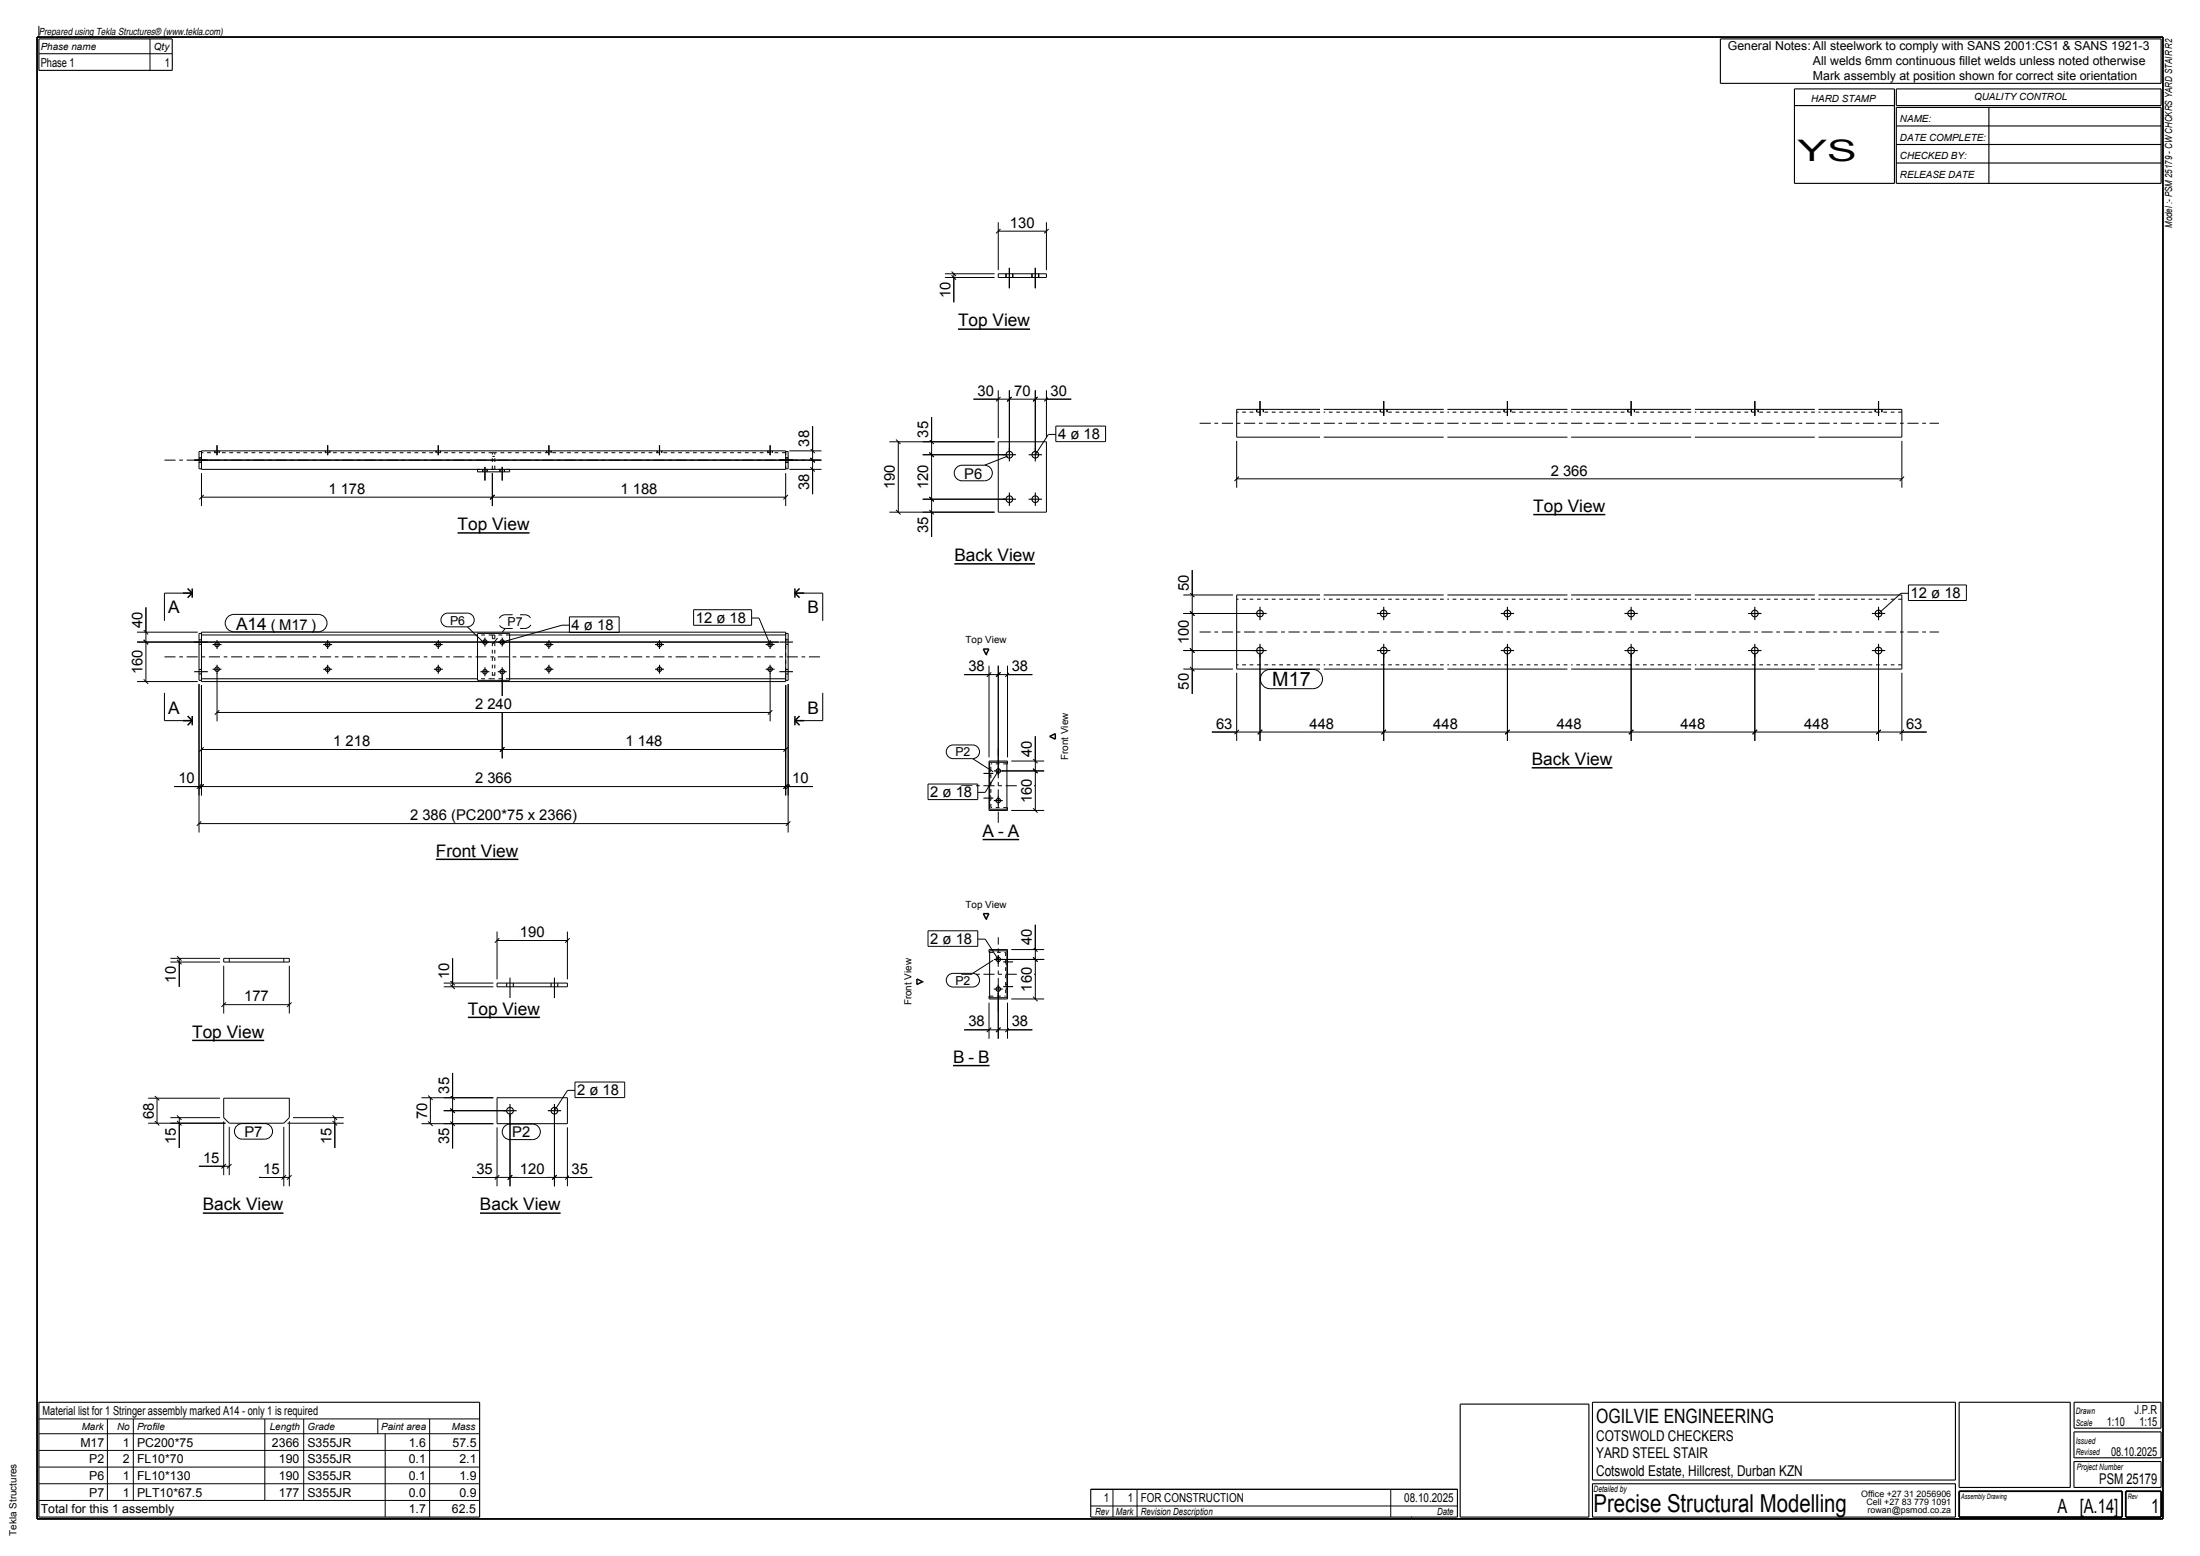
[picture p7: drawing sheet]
<svg xmlns="http://www.w3.org/2000/svg" width="594mm" height="420mm" viewBox="0 0 594 420" stroke-linecap="round" stroke-linejoin="round" font-family="sans-serif">
<path d="M10 10h574v400h-574z" fill="none" stroke="#000" stroke-width=".5"/>
<path d="M117.7 232h22.3" fill="none" stroke="#000" stroke-width=".4"/>
<path d="M117.7 227.7h22.3v3.5h-22.3z" fill-rule="evenodd" fill="#fefefb"/>
<path d="M123.5 143.8h19.5" fill="none" stroke="#000" stroke-width=".4"/>
<path d="M123.5 139.6h19.5v3.5h-19.5z" fill-rule="evenodd" fill="#fefefb"/>
<path d="M265.3 226.6h9.9" fill="none" stroke="#000" stroke-width=".4"/>
<g fill="#fefefb">
<path d="M265.3 222.4h3.1v3.5h-3.1z" fill-rule="evenodd"/>
<path d="M269.5 222.4h1.5v3.5h-1.5z" fill-rule="evenodd"/>
<path d="M272.1 222.4h3.1v3.5h-3.1z" fill-rule="evenodd"/>
</g>
<path d="M265.5 175.2h1.5l-.8 1.5zM283.4 198.8l1.5-.8v1.5zM257.3 287.6h9.9" fill="none" stroke="#000" stroke-width=".4"/>
<g fill="#fefefb">
<path d="M257.3 283.4h3.1v3.5h-3.1z" fill-rule="evenodd"/>
<path d="M261.5 283.4h1.5v3.5h-1.5z" fill-rule="evenodd"/>
<path d="M264.1 283.4h3.1v3.5h-3.1z" fill-rule="evenodd"/>
</g>
<path d="M258.7 88.8h19.4M265.5 246.6h1.5l-.8 1.5zM247.6 264.2l1.5 .8-1.5 .7z" fill="none" stroke="#000" stroke-width=".4"/>
<path d="M258.7 84.6h19.4v3.5h-19.4z" fill-rule="evenodd" fill="#fefefb"/>
<path d="M257.7 152.2h21.8" fill="none" stroke="#000" stroke-width=".4"/>
<path d="M257.7 147.9h21.8v3.5h-21.8z" fill-rule="evenodd" fill="#fefefb"/>
<path d="M51.9 280.8h19.4" fill="none" stroke="#000" stroke-width=".4"/>
<path d="M51.9 276.6h19.4v3.5h-19.4z" fill-rule="evenodd" fill="#fefefb"/>
<path d="M54.8 327.5h21.7" fill="none" stroke="#000" stroke-width=".4"/>
<path d="M54.8 323.2h21.7v3.5h-21.7z" fill-rule="evenodd" fill="#fefefb"/>
<path d="M126.3 274.6h19.5" fill="none" stroke="#000" stroke-width=".4"/>
<path d="M126.3 270.4h19.5v3.5h-19.5z" fill-rule="evenodd" fill="#fefefb"/>
<path d="M129.6 327.5h21.8" fill="none" stroke="#000" stroke-width=".4"/>
<path d="M129.6 323.2h21.8v3.5h-21.8z" fill-rule="evenodd" fill="#fefefb"/>
<path d="M414 138.9h19.4" fill="none" stroke="#000" stroke-width=".4"/>
<path d="M414 134.7h19.4v3.4h-19.4z" fill-rule="evenodd" fill="#fefefb"/>
<path d="M413.6 207.2h21.8" fill="none" stroke="#000" stroke-width=".4"/>
<path d="M413.6 203h21.8v3.5h-21.8z" fill-rule="evenodd" fill="#fefefb"/>
<g fill="none" stroke="#000" stroke-width=".27" stroke-dasharray="1 1 1 1" stroke-linecap="butt">
<path d="M356.4 111.3h-22.5M389.8 111.3h-32.4M423.2 111.3h-32.4M456.6 111.3h-32.4M490 111.3h-32.4M513.5 111.3h-22.5M54.4 121.9v4.6M132.9 126.7v-4.5M132.9 122.2h-78.5M133.6 123.2h-.7M133.6 126.7v-4.5M133.6 122.2h-.7"/>
<path d="M137.6 126.7h-8.7M212.1 121.9v4.6M212.1 122.2h-78.5M54.4 171v.4M132.9 171.4v11.8M132.9 171.4h.7M132.9 172.4h.7M132.9 171.4h-4M133.6 171.4v11.8M137.6 171.4h-4M212.1 171.4v-.4M356.4 161.7h-22.5"/>
<path d="M356.4 179.5h-22.5M389.8 161.7h-32.4M389.8 179.5h-32.4M423.2 161.7h-32.4M423.2 179.5h-32.4M456.6 161.7h-32.4M456.6 179.5h-32.4M490 161.7h-32.4M490 179.5h-32.4M513.5 161.7h-22.5M513.5 179.5h-22.5M54.4 183.6v-.4"/>
<path d="M54.4 183.2v-11.8M132.9 183.2h.7M132.9 183.2h-4M133.6 182.2h-.7M137.6 183.2h-4M212.1 183.6v-.4M212.1 183.2v-11.8M267.5 218v-11.8M271.9 218h-4.4M271.9 206.2h-4.4M267.2 257.1h4.3M271.5 257.1v11.8"/>
<path d="M267.2 268.9h4.3"/>
</g>
<g fill="none" stroke="#000" stroke-width=".3">
<path d="M10.5 10.5h36v8.5h-36zM464.5 10.5h119v12h-119zM484.5 24h27v25.5h-27zM484.5 28.5h27M512 24h71.5v4.5h-71.5zM512 29h71.5v20.5h-71.5zM512 34h71.5M512 39h71.5M537 29v20.5M512 44h71.5M271.6 73.9v1M272.5 72.3v5.5"/>
<path d="M273.4 73.9v1M278.6 73.9v1M279.5 72.3v5.5M280.4 73.9v1M339.3 110.5v.8M340.2 108.2v4.1M341.1 110.5v.8M372.7 110.5v.8M373.6 108.2v4.1M374.5 110.5v.8M406.1 110.5v.8M407 108.2v4.1"/>
<path d="M407.9 110.5v.8M439.5 110.5v.8M440.4 108.2v4.1M441.3 110.5v.8M472.9 110.5v.8M473.8 108.2v4.1M474.7 110.5v.8M506.3 110.5v.8M507.2 108.2v4.1M508.1 110.5v.8M52.4 124.2h3.7M53.7 124.8h.7"/>
<path d="M53.7 123.6h.7M58 121.7v.5M58.6 120.2v2.7M59.2 121.7v.5M87.9 121.7v.5M88.5 120.2v2.7M89.1 121.7v.5M117.7 121.7v.5M118.3 120.2v2.7M118.9 121.7v.5M130.3 126.7v.7M130.9 126v3.7"/>
<path d="M131.5 126.7v.7M135 126.7v.7M135.6 126v3.7M136.2 126.7v.7M147.6 121.7v.5M148.2 120.2v2.7M148.8 121.7v.5M177.5 121.7v.5M178.1 120.2v2.7M178.7 121.7v.5M207.3 121.7v.5M207.9 120.2v2.7"/>
<path d="M208.5 121.7v.5M210.4 124.2h3.7M212.1 124.8h.7M212.1 123.6h.7M270.7 134.7h3.6M270.7 122.7h3.6M272.5 120.9v3.6M272.5 132.9v3.6M277.7 134.7h3.6M277.7 122.7h3.6M279.5 120.9v3.6M279.5 132.9v3.6"/>
<path d="M52.4 173.3h3.7M53.7 172.7h.7M53.7 173.9h.7M57.4 174h2.4M58.6 172.8v2.4M58.6 179.4v2.4M87.3 174h2.4M88.5 172.8v2.4M88.5 179.4v2.4M117.1 174h2.4M118.3 172.8v2.4M118.3 179.4v2.4"/>
<path d="M129.7 173.3h2.4M130.9 172.1v2.4M134.4 173.3h2.4M135.6 172.1v2.4M147 174h2.4M148.2 172.8v2.4M148.2 179.4v2.4M176.9 174h2.4M178.1 172.8v2.4M178.1 179.4v2.4M206.7 174h2.4M207.9 172.8v2.4"/>
<path d="M207.9 179.4v2.4M210.4 173.3h3.7M212.1 172.7h.7M212.1 173.9h.7M338.4 175.6h3.6M338.4 165.6h3.6M340.2 163.8v3.6M340.2 173.8v3.6M371.8 175.6h3.6M371.8 165.6h3.6M373.6 163.8v3.6M373.6 173.8v3.6"/>
<path d="M405.2 175.6h3.6M405.2 165.6h3.6M407 163.8v3.6M407 173.8v3.6M438.6 175.6h3.6M438.6 165.6h3.6M440.4 163.8v3.6M440.4 173.8v3.6M472 175.6h3.6M472 165.6h3.6M473.8 163.8v3.6M473.8 173.8v3.6"/>
<path d="M505.4 175.6h3.6M505.4 165.6h3.6M507.2 163.8v3.6M507.2 173.8v3.6M52.4 181.3h3.7M53.7 180.7h.7M53.7 181.9h.7M57.4 180.6h2.4M87.3 180.6h2.4M117.1 180.6h2.4M129.7 181.3h2.4M130.9 180.1v2.4"/>
<path d="M134.4 181.3h2.4M135.6 180.1v2.4M147 180.6h2.4M176.9 180.6h2.4M206.7 180.6h2.4M210.4 181.3h3.7M212.1 180.7h.7M212.1 181.9h.7M265.5 208.8h2.7M265.5 215.4h2.7M267 208.2h.5M267 209.4h.5"/>
<path d="M267 214.8h.5M267 216h.5M268.3 216.1h2.4M268.3 208.1h2.4M269.5 206.9v2.4M269.5 214.9v2.4M268.3 259h2.4M269.5 257.8v2.4M270.9 259.6h2.6M271.5 259h.5M136.8 265.4v1M137.7 263.9v5.5"/>
<path d="M138.6 265.4v1M148.8 265.4v1M149.7 263.9v5.5M150.6 265.4v1M268.3 267h2.4M269.5 265.8v2.4M270.9 266.3h2.6M271.5 260.2h.5M271.5 265.7h.5M271.5 266.9h.5M135.9 299.8h3.6M137.7 298v3.6"/>
<path d="M147.9 299.8h3.6M149.7 298v3.6M10.5 378.5h119v31h-119zM394.3 379h34.7v30.5h-34.7zM430 378.5h98v21h-98zM529 378.5h30v23h-30zM560 378.5h23.5v7h-23.5zM560 394.5h23.5v7h-23.5zM560 386.5h23.5v7h-23.5zM294.5 402h99v7.5h-99zM430 400.5h98v9h-98z"/>
<circle cx="272.5" cy="122.7" r=".9"/>
<circle cx="272.5" cy="134.7" r=".9"/>
<circle cx="279.5" cy="122.7" r=".9"/>
<circle cx="279.5" cy="134.7" r=".9"/>
<circle cx="58.6" cy="174" r=".6"/>
<circle cx="88.5" cy="174" r=".6"/>
<circle cx="118.3" cy="174" r=".6"/>
<circle cx="130.9" cy="173.3" r=".6"/>
<circle cx="135.6" cy="173.3" r=".6"/>
<circle cx="148.2" cy="174" r=".6"/>
<circle cx="178.1" cy="174" r=".6"/>
<circle cx="207.9" cy="174" r=".6"/>
<circle cx="340.2" cy="165.6" r=".9"/>
<circle cx="340.2" cy="175.6" r=".9"/>
<circle cx="373.6" cy="165.6" r=".9"/>
<circle cx="373.6" cy="175.6" r=".9"/>
<circle cx="407" cy="165.6" r=".9"/>
<circle cx="407" cy="175.6" r=".9"/>
<circle cx="440.4" cy="165.6" r=".9"/>
<circle cx="440.4" cy="175.6" r=".9"/>
<circle cx="473.8" cy="165.6" r=".9"/>
<circle cx="473.8" cy="175.6" r=".9"/>
<circle cx="507.2" cy="165.6" r=".9"/>
<circle cx="507.2" cy="175.6" r=".9"/>
<circle cx="58.6" cy="180.6" r=".6"/>
<circle cx="88.5" cy="180.6" r=".6"/>
<circle cx="118.3" cy="180.6" r=".6"/>
<circle cx="130.9" cy="181.3" r=".6"/>
<circle cx="135.6" cy="181.3" r=".6"/>
<circle cx="148.2" cy="180.6" r=".6"/>
<circle cx="178.1" cy="180.6" r=".6"/>
<circle cx="207.9" cy="180.6" r=".6"/>
<circle cx="269.5" cy="216.1" r=".6"/>
<circle cx="269.5" cy="208.1" r=".6"/>
<circle cx="269.5" cy="259" r=".6"/>
<circle cx="269.5" cy="267" r=".6"/>
<circle cx="137.7" cy="299.8" r=".9"/>
<circle cx="149.7" cy="299.8" r=".9"/>
</g>
<g fill="none" stroke="#000" stroke-width=".27">
<path d="M10.5 7v3M10.5 14.5h36M40.5 10.5v8.5M269.5 60v12.9M282.5 60v12.9M255.1 73.9h13.4M255.1 74.9h13.4M256.9 74.3l1.2 1.2M256.9 73.3l1.2 1.2M257.5 73.9v7.7M269.5 73.9h13v1h-13zM269.5 62.4h13"/>
<path d="M270.1 61.8l-1.2 1.2M283.1 61.8l-1.2 1.2M219.4 115v18.4M240.1 119.2h28.4M241.9 118.6l1.2 1.2M242.5 119.2v19M250.9 118.6l1.2 1.2M251.5 112.6v32.3M262.8 107.7h26.4M269.5 105.3v12.9M269.5 119.2h13v19h-13zM270.1 107.1l-1.2 1.2"/>
<path d="M272.5 105.3v16.4M273.1 107.1l-1.2 1.2M279.5 105.3v16.4M280.1 107.1l-1.2 1.2M282.5 105.3v12.9M283.1 107.1l-1.2 1.2M285.1 117.3h-2l-3.6 5.4M333.9 119v12.6M356.4 110.5h-22.5v7.5h22.5M357.4 118h32.4M357.4 110.5h32.4M390.8 118h32.4"/>
<path d="M390.8 110.5h32.4M424.2 118h32.4M424.2 110.5h32.4M457.6 118h32.4M457.6 110.5h32.4M491 110.5h22.5v7.5h-22.5M513.5 119v12.6M53.3 124.2h168.5M54.4 121.9h-.7v4.6h.7M54.4 121.7h157.7v5h-157.7zM54.4 127.7v8.9M54.4 134.2h157.7"/>
<path d="M55 133.6l-1.2 1.2M128.9 126.7v.7h8.7v-.7M132.9 127.7v8.9M133.5 133.6l-1.2 1.2M212.1 121.9h.7v4.6h-.7M212.1 127.7v8.9M212.7 133.6l-1.2 1.2M213.1 126.7h8.7M213.1 121.7h8.7M218.8 123.6l1.2 1.2M218.8 121.1l1.2 1.2M218.8 126.1l1.2 1.2"/>
<path d="M240.1 138.2h28.4M241.9 137.6l1.2 1.2M249.1 122.7h22.4M249.1 134.7h22.4M250.9 122.1l1.2 1.2M250.9 134.1l1.2 1.2M250.9 137.6l1.2 1.2M272.2 123.1l-6.4 2.5M333.9 129.2h179.6M334.5 128.6l-1.2 1.2M514.1 128.6l-1.2 1.2M321.3 160l1.2 1.2"/>
<path d="M321.9 153.9v33.4M37 170.6h16.4M37 173.3h173.3M38.8 172.7l1.2 1.2M38.8 170l1.2 1.2M39.4 163.9v20.1M51.9 160.1h-7.5v7.5M54.4 171h-.7v12.6h.7M54.4 170.6h157.7v13.4h-157.7zM54.4 171.4h74.5M126.2 169.2l4.5 4.3M128.9 171h8.7v12.6h-8.7z"/>
<path d="M137.6 171.4h74.5M153.7 168.8h-2l-16.1 4.5M202.9 166.8h2l3 7.2M212.1 171h.7v12.6h-.7M214.6 160.1h7.5v7.5M267 179.7v24.7M269.5 179.7v27.4M272 179.7v24.7M319.5 160.6h13.4M319.5 165.6h19.7M319.5 175.6h19.7M321.3 165l1.2 1.2"/>
<path d="M321.3 175l1.2 1.2M321.3 180l1.2 1.2M340.2 176.6v23.4M356.4 160.6h-22.5v20h22.5M357.4 160.6h32.4M373.6 176.6v23.4M390.8 160.6h32.4M407 176.6v23.4M424.2 160.6h32.4M440.4 176.6v23.4M457.6 160.6h32.4M473.8 176.6v23.4"/>
<path d="M491 160.6h22.5v20h-22.5M507.2 176.6v23.4M515.3 160.1h-2l-6.1 5.5M37 184h16.4M38.8 183.4l1.2 1.2M44.4 187v7.5h7.5M53.7 184.6v40.1M54.4 185v29.7M54.4 183.2h74.5M58.6 192.3h149.3M58.6 181.6v13.1M59.2 191.7l-1.2 1.2"/>
<path d="M135.6 182.3v22.4M137.6 183.2h74.5M207.9 181.6v13.1M208.5 191.7l-1.2 1.2M212.1 185v29.7M212.8 184.6v40.1M222.1 187v7.5h-7.5M260.3 182.1h18.4M267.6 181.5l-1.2 1.2M270.1 181.5l-1.2 1.2M272.6 181.5l-1.2 1.2M279.5 198.7v20.1"/>
<path d="M319.5 180.6h13.4M327.2 197.6h193M333.9 181.6v18.4M334.5 197l-1.2 1.2M340.8 197l-1.2 1.2M357.4 180.6h32.4M374.2 197l-1.2 1.2M390.8 180.6h32.4M407.6 197l-1.2 1.2M424.2 180.6h32.4M441 197l-1.2 1.2M457.6 180.6h32.4"/>
<path d="M474.4 197l-1.2 1.2M507.8 197l-1.2 1.2M513.5 181.6v18.4M514.1 197l-1.2 1.2M47 212.3h172.5M54.3 211.7l-1.2 1.2M54.4 202.3h157.7M55 211.7l-1.2 1.2M55 201.7l-1.2 1.2M136.2 201.7l-1.2 1.2M212.7 201.7l-1.2 1.2M212.7 211.7l-1.2 1.2"/>
<path d="M213.4 211.7l-1.2 1.2M262.6 204.8l5.6 3.5M267.2 205.8h4.7v12.6h-4.7zM269.5 208.1l-3.5 5.8h-2M270.5 208.1h11.4M271.9 206.2h.1v-.8h-5v13.4h5v-.8h-.1M273 218.8h8.9M273 205.4h8.9M278.9 207.5l1.2 1.2M278.9 204.8l1.2 1.2M278.9 218.2l1.2 1.2M53.7 222.3h159.1"/>
<path d="M54.3 221.7l-1.2 1.2M213.4 221.7l-1.2 1.2M46 259.7h13.4M46 258.7h13.4M47.8 259.1l1.2 1.2M47.8 258.1l1.2 1.2M48.4 258.7v7.7M60.4 258.7h17.7v1h-17.7zM61.9 258.7v1M76.6 258.7v1M122.2 258.7v7.7M134.2 251.5v12.9"/>
<path d="M134.2 253.9h19M134.8 253.3l-1.2 1.2M153.2 251.5v12.9M153.8 253.3l-1.2 1.2M264 253.5h2l3.5 5.5M267.2 256.6h4.7v12.7h-4.7zM267.2 257.1h-.2v-.8h5v13.3h-5v-.7h.2M268.2 259.2l-5.6 3.5M270.5 259h11.4M273 256.3h8.9M278.9 258.4l1.2 1.2M278.9 255.7l1.2 1.2"/>
<path d="M279.5 249.6v20M60.4 260.7v12.9M60.4 271.2h17.7M61 270.6l-1.2 1.2M78.1 260.7v12.9M78.7 270.6l-1.2 1.2M119.8 265.4h13.4M119.8 266.4h13.4M121.6 265.8l1.2 1.2M121.6 264.8l1.2 1.2M134.2 265.4h19v1h-19zM260.3 278h18.4"/>
<path d="M267 270.6v9.8M267.6 277.4l-1.2 1.2M269.5 268v12.4M270.1 277.4l-1.2 1.2M272 270.6v9.8M272.6 277.4l-1.2 1.2M273 269.6h8.9M278.9 269l1.2 1.2M40 296.4h19.4M41.8 295.8l1.2 1.2M42.4 296.4v6.8M60.4 296.4h17.7v5.3l-1.5 1.5h-14.7l-1.5-1.5z"/>
<path d="M113.8 296.3h19.4M115.6 295.7l1.2 1.2M116.2 296.3v7M119.8 299.8h16.9M121.6 299.2l1.2 1.2M121.6 295.7l1.2 1.2M122.2 289.6v20.4M134.2 296.3h19v7h-19zM155.2 294.3h-2l-3.5 5.5M40 303.2h20.9M41.8 302.6l1.2 1.2M46 301.7h13.4"/>
<path d="M47.8 302.6l1.2 1.2M47.8 301.1l1.2 1.2M48.4 301.7v8.2M53.7 314.8h8.2M60.4 302.7v14.5M61 314.2l-1.2 1.2M61.9 304.2v13M62.5 314.2l-1.2 1.2M69.9 317.8h8.2M76.6 304.2v16M77.2 317.2l-1.2 1.2M77.6 303.2h15.2"/>
<path d="M78.1 302.7v17.5M78.7 317.2l-1.2 1.2M79.1 301.7h13.7M89.8 302.6l1.2 1.2M89.8 301.1l1.2 1.2M90.4 301.7v8.2M113.8 303.3h19.4M115.6 302.7l1.2 1.2M121.6 302.7l1.2 1.2M127.5 317.8h32.4M134.2 304.3v15.9M134.8 317.2l-1.2 1.2"/>
<path d="M137.7 300.8v19.4M138.3 317.2l-1.2 1.2M149.7 300.8v19.4M150.3 317.2l-1.2 1.2M153.2 304.3v15.9M153.8 317.2l-1.2 1.2M10.5 383h119M10.5 387h119M10.5 391.5h119M10.5 396h119M29 383v22M36 383v22"/>
<path d="M71.5 383v22M82 383v22M102 383v4M104 387v22.5M116 383v26.5M10.5 400.5h119M10.5 405h119M294.5 402h99M294.5 406.5h99M300.5 402v7.5M307 402v7.5M375.5 402v7.5"/>
<path d="M381 409.5h.1"/>
</g>
<g fill="none" stroke="#000" stroke-width=".27" stroke-dasharray="3 1 1 1" stroke-linecap="butt">
<path d="M323.9 114.2h32.5M357.4 114.2h32.4M390.8 114.2h32.4M424.2 114.2h32.4M457.6 114.2h32.4M491 114.2h32.5M44.4 124.2h177.7M44.4 177.3h177.7M323.9 170.6h32.5M357.4 170.6h32.4M390.8 170.6h32.4M424.2 170.6h32.4"/>
<path d="M457.6 170.6h32.4M491 170.6h32.5M259.5 212.1h20M269.5 222.1v-20M259.5 263h20M269.5 273v-20"/>
</g>
<path d="M133.1 173.8l3.3-4.2" fill="none" stroke="#000" stroke-width=".27" stroke-dasharray="2 2" stroke-linecap="butt"/>
<path d="M529 402.5h44v7h-44zM574 402.5h9.5v7h-9.5z" fill="none" stroke="#000" stroke-width=".5"/>
<g fill="#fefefb">
<path d="M63.8 166.4h8.2v3.5h-8.2z" fill-rule="evenodd"/>
<path d="M63.8 166.4h8.2v3.5h-8.2z" fill-rule="evenodd"/>
<path d="M73.1 166.9h1.3v3h-1.3z" fill-rule="evenodd"/>
<path d="M73.1 166.9h1.3v3h-1.3z" fill-rule="evenodd"/>
<path d="M75.3 166.9h7.8v3h-7.8z" fill-rule="evenodd"/>
<path d="M75.3 166.9h7.8v3h-7.8z" fill-rule="evenodd"/>
<path d="M84 166.9h1.3v3h-1.3z" fill-rule="evenodd"/>
<path d="M84 166.9h1.3v3h-1.3z" fill-rule="evenodd"/>
</g>
<path d="M61.7 166.4l1.5-.6h22.7a2.35 2.35 0 0 1 2.4 2.4 2.35 2.35 0 0 1-2.4 2.3h-22.7a2.35 2.35 0 0 1-2.3-1.5 2.35 2.35 0 0 1 .8-2.6z" fill="none" stroke="#000" stroke-width=".27"/>
<g fill="#fefefb">
<path d="M47.6 207.8h5.6v4.2h-5.6z" fill-rule="evenodd"/>
<path d="M110.1 217.8h46.3v4.2h-46.3z" fill-rule="evenodd"/>
<path d="M137 166.5h4.1v2.5h-4.1z" fill-rule="evenodd"/>
<path d="M137 166.5h4.1v2.5h-4.1z" fill-rule="evenodd"/>
</g>
<path d="M136.4 169.6h5.3M136.4 165.9h5.3M136.4 165.9a1.85 1.85 0 0 0-1.8 1.9 1.85 1.85 0 0 0 1.8 1.8M141.7 169.6a1.85 1.85 0 0 0 1.8-1.8 1.85 1.85 0 0 0-1.8-1.9" fill="none" stroke="#000" stroke-width=".27" stroke-dasharray="2 2" stroke-linecap="butt"/>
<g fill="#fefefb">
<path d="M121.5 166.1h4.1v2.5h-4.1z" fill-rule="evenodd"/>
<path d="M121.5 166.1h4.1v2.5h-4.1z" fill-rule="evenodd"/>
</g>
<path d="M119.6 166l1.3-.5h5.3a1.85 1.85 0 0 1 1.8 1.8 1.85 1.85 0 0 1-1.8 1.9h-5.3a1.85 1.85 0 0 1-1.7-1.1 1.85 1.85 0 0 1 .4-2.1z" fill="none" stroke="#000" stroke-width=".27"/>
<path d="M45.4 161.8h3.1v3.5h-3.1z" fill-rule="evenodd" fill="#fefefb"/>
<path d="M50.6 158.8l1.3 1.3M51.9 158.8v2.5M49.4 160.1h2.5M51.9 160.1l-1.3 1.2" fill="none" stroke="#000" stroke-width=".4"/>
<path d="M45.4 189.3h3.1v3.5h-3.1z" fill-rule="evenodd" fill="#fefefb"/>
<path d="M49.4 194.5h2.5M50.6 193.3l1.3 1.2M51.9 193.3v2.5M51.9 194.5l-1.3 1.3" fill="none" stroke="#000" stroke-width=".4"/>
<path d="M218 189.3h3.1v3.5h-3.1z" fill-rule="evenodd" fill="#fefefb"/>
<path d="M214.6 194.5h2.5M214.6 194.5l1.3 1.3M214.6 193.3v2.5M215.9 193.3l-1.3 1.2" fill="none" stroke="#000" stroke-width=".4"/>
<path d="M218 161.8h3.1v3.5h-3.1z" fill-rule="evenodd" fill="#fefefb"/>
<path d="M214.6 158.8v2.5M215.9 158.8l-1.3 1.3M214.6 160.1h2.5M214.6 160.1l1.3 1.2" fill="none" stroke="#000" stroke-width=".4"/>
<g fill="#fefefb">
<path d="M187.9 165.2h13.5v3h-13.5z" fill-rule="evenodd"/>
<path d="M187.9 165.2h13.5v3h-13.5z" fill-rule="evenodd"/>
</g>
<path d="M202.3 165.2v3" fill="none" stroke="#fefefb" stroke-width=".27"/>
<path d="M187.3 164.6h15.6v4.2h-15.6z" fill="none" stroke="#000" stroke-width=".27"/>
<g fill="#fefefb">
<path d="M154.3 167.1h11.4v3h-11.4z" fill-rule="evenodd"/>
<path d="M154.3 167.1h11.4v3h-11.4z" fill-rule="evenodd"/>
</g>
<path d="M166.6 167.1v3" fill="none" stroke="#fefefb" stroke-width=".27"/>
<path d="M153.7 166.5h13.5v4.2h-13.5z" fill="none" stroke="#000" stroke-width=".27"/>
<g fill="#fefefb">
<path d="M34.9 164.5h4.2v5.6h-4.2z" fill-rule="evenodd"/>
<path d="M34.9 174.7h4.2v7.9h-4.2z" fill-rule="evenodd"/>
<path d="M127.7 187.8h11.2v4.2h-11.2z" fill-rule="evenodd"/>
<path d="M168.3 197.8h11.2v4.2h-11.2z" fill-rule="evenodd"/>
<path d="M89.4 197.8h11.2v4.2h-11.2z" fill-rule="evenodd"/>
<path d="M213.3 207.8h5.7v4.2h-5.7z" fill-rule="evenodd"/>
<path d="M127.7 207.8h11.2v4.2h-11.2z" fill-rule="evenodd"/>
<path d="M166.9 129.7h11.2v4.2h-11.2z" fill-rule="evenodd"/>
<path d="M88.1 129.7h11.2v4.2h-11.2z" fill-rule="evenodd"/>
<path d="M214.9 115.5h4.2v5.7h-4.2z" fill-rule="evenodd"/>
<path d="M214.9 127.2h4.2v5.7h-4.2z" fill-rule="evenodd"/>
<path d="M257.9 201.7h4.1v2.5h-4.1z" fill-rule="evenodd"/>
<path d="M257.9 201.7h4.1v2.5h-4.1z" fill-rule="evenodd"/>
</g>
<path d="M256 201.6l1.3-.5h5.3a1.85 1.85 0 0 1 1.9 1.8 1.85 1.85 0 0 1-1.9 1.9h-5.3a1.85 1.85 0 0 1-1.7-1.2 1.85 1.85 0 0 1 .4-2z" fill="none" stroke="#000" stroke-width=".27"/>
<g fill="#fefefb">
<path d="M251.2 212.2h11.3v3h-11.3z" fill-rule="evenodd"/>
<path d="M251.2 212.2h11.3v3h-11.3z" fill-rule="evenodd"/>
</g>
<path d="M263.4 212.2v3" fill="none" stroke="#fefefb" stroke-width=".27"/>
<path d="M250.6 211.6h13.4v4.2h-13.4z" fill="none" stroke="#000" stroke-width=".27"/>
<g fill="#fefefb">
<path d="M272.6 177.6h5.6v4.2h-5.6z" fill-rule="evenodd"/>
<path d="M260.9 177.6h5.6v4.2h-5.6z" fill-rule="evenodd"/>
<path d="M275 199.3h4.2v5.6h-4.2z" fill-rule="evenodd"/>
<path d="M275 209.5h4.2v7.9h-4.2z" fill-rule="evenodd"/>
<path d="M257.9 263.3h4.1v2.5h-4.1z" fill-rule="evenodd"/>
<path d="M257.9 263.3h4.1v2.5h-4.1z" fill-rule="evenodd"/>
</g>
<path d="M256 263.3l1.3-.6h5.3a1.85 1.85 0 0 1 1.9 1.9 1.85 1.85 0 0 1-1.9 1.8h-5.3a1.85 1.85 0 0 1-1.7-1.1 1.85 1.85 0 0 1 .4-2z" fill="none" stroke="#000" stroke-width=".27"/>
<g fill="#fefefb">
<path d="M251.2 251.8h11.3v3h-11.3z" fill-rule="evenodd"/>
<path d="M251.2 251.8h11.3v3h-11.3z" fill-rule="evenodd"/>
</g>
<path d="M263.4 251.8v3" fill="none" stroke="#fefefb" stroke-width=".27"/>
<path d="M250.6 251.2h13.4v4.2h-13.4z" fill="none" stroke="#000" stroke-width=".27"/>
<g fill="#fefefb">
<path d="M272.6 273.5h5.6v4.2h-5.6z" fill-rule="evenodd"/>
<path d="M260.9 273.5h5.6v4.2h-5.6z" fill-rule="evenodd"/>
<path d="M275 250.1h4.2v5.7h-4.2z" fill-rule="evenodd"/>
<path d="M275 260.4h4.2v7.8h-4.2z" fill-rule="evenodd"/>
<path d="M272.1 57.9h7.9v4.2h-7.9z" fill-rule="evenodd"/>
<path d="M253 75.4h4.2v5.7h-4.2z" fill-rule="evenodd"/>
<path d="M247 113.1h4.2v5.6h-4.2z" fill-rule="evenodd"/>
<path d="M260.3 126.2h4.9v3h-4.9z" fill-rule="evenodd"/>
<path d="M260.3 126.2h4.9v3h-4.9z" fill-rule="evenodd"/>
</g>
<path d="M258.3 126.2l.9-.5 .5-.1h6.1a2.1 2.1 0 0 1 2.1 2.1 2.1 2.1 0 0 1-2.1 2.1h-6.1a2.1 2.1 0 0 1-1.9-1.3 2.1 2.1 0 0 1 .5-2.3z" fill="none" stroke="#000" stroke-width=".27"/>
<g fill="#fefefb">
<path d="M285.7 115.6h11.3v3h-11.3z" fill-rule="evenodd"/>
<path d="M285.7 115.6h11.3v3h-11.3z" fill-rule="evenodd"/>
</g>
<path d="M297.9 115.6v3" fill="none" stroke="#fefefb" stroke-width=".27"/>
<path d="M285.1 115h13.4v4.2h-13.4z" fill="none" stroke="#000" stroke-width=".27"/>
<g fill="#fefefb">
<path d="M247 124.8h4.2v7.9h-4.2z" fill-rule="evenodd"/>
<path d="M247 138.8h4.2v5.6h-4.2z" fill-rule="evenodd"/>
<path d="M238 124.8h4.2v7.9h-4.2z" fill-rule="evenodd"/>
<path d="M283.1 103.2h5.6v4.2h-5.6z" fill-rule="evenodd"/>
<path d="M273.2 103.2h5.7v4.2h-5.7z" fill-rule="evenodd"/>
<path d="M263.4 103.2h5.6v4.2h-5.6z" fill-rule="evenodd"/>
<path d="M65.3 266.7h7.9v4.2h-7.9z" fill-rule="evenodd"/>
<path d="M43.9 260.2h4.2v5.7h-4.2z" fill-rule="evenodd"/>
<path d="M37.9 297h4.2v5.6h-4.2z" fill-rule="evenodd"/>
<path d="M85.9 303.7h4.2v5.7h-4.2z" fill-rule="evenodd"/>
<path d="M54.2 310.3h5.7v4.2h-5.7z" fill-rule="evenodd"/>
<path d="M66 303.9h4.9v3h-4.9z" fill-rule="evenodd"/>
<path d="M66 303.9h4.9v3h-4.9z" fill-rule="evenodd"/>
</g>
<path d="M63.9 303.9l.9-.5 .6-.1h6.1a2.1 2.1 0 0 1 2.1 2.1 2.1 2.1 0 0 1-2.1 2.1h-6.1a2.1 2.1 0 0 1-1.9-1.3 2.1 2.1 0 0 1 .4-2.3z" fill="none" stroke="#000" stroke-width=".27"/>
<g fill="#fefefb">
<path d="M70.4 313.3h5.7v4.2h-5.7z" fill-rule="evenodd"/>
<path d="M43.9 303.7h4.2v5.7h-4.2z" fill-rule="evenodd"/>
<path d="M117.7 259.2h4.2v5.6h-4.2z" fill-rule="evenodd"/>
<path d="M139.8 249.4h7.8v4.2h-7.8z" fill-rule="evenodd"/>
<path d="M138.3 304h4.9v3h-4.9z" fill-rule="evenodd"/>
<path d="M138.3 304h4.9v3h-4.9z" fill-rule="evenodd"/>
</g>
<path d="M136.2 304l.9-.5 .6-.1h6.1a2.1 2.1 0 0 1 2.1 2.1 2.1 2.1 0 0 1-2.1 2.1h-6.1a2.1 2.1 0 0 1-1.9-1.3 2.1 2.1 0 0 1 .4-2.3z" fill="none" stroke="#000" stroke-width=".27"/>
<g fill="#fefefb">
<path d="M155.8 292.7h11.4v3h-11.4z" fill-rule="evenodd"/>
<path d="M155.8 292.7h11.4v3h-11.4z" fill-rule="evenodd"/>
</g>
<path d="M168.1 292.7v3" fill="none" stroke="#fefefb" stroke-width=".27"/>
<path d="M155.2 292.1h13.5v4.2h-13.5z" fill="none" stroke="#000" stroke-width=".27"/>
<g fill="#fefefb">
<path d="M111.7 297h4.2v5.6h-4.2z" fill-rule="evenodd"/>
<path d="M117.7 290.1h4.2v5.7h-4.2z" fill-rule="evenodd"/>
<path d="M117.7 303.8h4.2v5.7h-4.2z" fill-rule="evenodd"/>
<path d="M153.7 313.3h5.7v4.2h-5.7z" fill-rule="evenodd"/>
<path d="M139.8 313.3h7.8v4.2h-7.8z" fill-rule="evenodd"/>
<path d="M128 313.3h5.7v4.2h-5.7z" fill-rule="evenodd"/>
<path d="M418.1 124.7h11.2v4.2h-11.2z" fill-rule="evenodd"/>
<path d="M515.9 158.5h13.5v3h-13.5z" fill-rule="evenodd"/>
<path d="M515.9 158.5h13.5v3h-13.5z" fill-rule="evenodd"/>
</g>
<path d="M530.3 158.5v3" fill="none" stroke="#fefefb" stroke-width=".27"/>
<path d="M515.3 157.9h15.6v4.2h-15.6z" fill="none" stroke="#000" stroke-width=".27"/>
<g fill="#fefefb">
<path d="M514 193.1h5.7v4.2h-5.7z" fill-rule="evenodd"/>
<path d="M343.5 181.3h10.4v4h-10.4z" fill-rule="evenodd"/>
<path d="M343.5 181.3h10.4v4h-10.4z" fill-rule="evenodd"/>
</g>
<path d="M341.3 181.3l1.6-.6h11.6a2.6 2.6 0 0 1 2.6 2.6 2.6 2.6 0 0 1-2.6 2.6h-11.6a2.6 2.6 0 0 1-2.4-1.7 2.6 2.6 0 0 1 .8-2.9z" fill="none" stroke="#000" stroke-width=".27"/>
<g fill="#fefefb">
<path d="M486.6 193.1h7.8v4.2h-7.8z" fill-rule="evenodd"/>
<path d="M453.2 193.1h7.8v4.2h-7.8z" fill-rule="evenodd"/>
<path d="M419.8 193.1h7.8v4.2h-7.8z" fill-rule="evenodd"/>
<path d="M386.4 193.1h7.8v4.2h-7.8z" fill-rule="evenodd"/>
<path d="M353 193.1h7.8v4.2h-7.8z" fill-rule="evenodd"/>
<path d="M327.7 193.1h5.7v4.2h-5.7z" fill-rule="evenodd"/>
<path d="M317.4 154.4h4.2v5.7h-4.2z" fill-rule="evenodd"/>
<path d="M317.4 166.7h4.2v7.8h-4.2z" fill-rule="evenodd"/>
<path d="M317.4 181.1h4.2v5.7h-4.2z" fill-rule="evenodd"/>
</g>
<text font-size="8" x="485.4" y="43.5">YS</text>
<text font-size="6.7" x="430.3" y="408.2">Precise Structural Modelling</text>
<g font-size="5.3">
<text x="343.5" y="185.3">M17</text>
<text x="431" y="384">OGILVIE ENGINEERING</text>
<text x="555.5" y="408.5">A [A.14]</text>
<text x="580.8" y="408.5">1</text>
</g>
<g font-size="4.7">
<text x="258.7" y="88.1">Top View</text>
<text x="123.5" y="143.1">Top View</text>
<text x="414" y="138.1">Top View</text>
<text x="257.7" y="151.4">Back View</text>
<text x="45.4" y="165.3">A</text>
<text x="218" y="165.3">B</text>
<text x="63.8" y="169.9">A14</text>
<text x="45.4" y="192.8">A</text>
<text x="218" y="192.8">B</text>
<text x="413.6" y="206.5">Back View</text>
<text x="265.3" y="225.9">A - A</text>
<text x="117.7" y="231.2">Front View</text>
<text x="126.3" y="273.9">Top View</text>
<text x="51.9" y="280.1">Top View</text>
<text x="257.3" y="286.9">B - B</text>
<text x="54.8" y="326.7">Back View</text>
<text x="129.6" y="326.7">Back View</text>
</g>
<g font-size="4">
<text x="272.7" y="61.5">130</text>
<text x="256.6" y="80.5" transform="rotate(-90 256.6 80.5)">10</text>
<text x="264" y="106.8">30</text>
<text x="273.8" y="106.8">70</text>
<text x="283.7" y="106.8">30</text>
<text x="250.6" y="118.1" transform="rotate(-90 250.6 118.1)">35</text>
<text x="285.7" y="118.6">4 ø 18</text>
<text x="218.5" y="120.6" transform="rotate(-90 218.5 120.6)">38</text>
<text x="260.3" y="129.2">P6</text>
<text x="418.7" y="128.3">2 366</text>
<text x="88.7" y="133.3">1 178</text>
<text x="167.5" y="133.3">1 188</text>
<text x="218.5" y="132.3" transform="rotate(-90 218.5 132.3)">38</text>
<text x="241.6" y="132.1" transform="rotate(-90 241.6 132.1)">190</text>
<text x="250.6" y="132.1" transform="rotate(-90 250.6 132.1)">120</text>
<text x="250.6" y="143.8" transform="rotate(-90 250.6 143.8)">35</text>
<text x="321" y="159.5" transform="rotate(-90 321 159.5)">50</text>
<text x="515.9" y="161.5">12 ø 18</text>
<text x="38.5" y="169.5" transform="rotate(-90 38.5 169.5)">40</text>
<text x="73.1" y="169.9">( M17 )</text>
<text x="154.3" y="170.1">4 ø 18</text>
<text x="187.9" y="168.2">12 ø 18</text>
<text x="321" y="173.9" transform="rotate(-90 321 173.9)">100</text>
<text x="38.5" y="182" transform="rotate(-90 38.5 182)">160</text>
<text x="261.5" y="181.2">38</text>
<text x="273.2" y="181.2">38</text>
<text x="128.3" y="191.4">2 240</text>
<text x="321" y="186.2" transform="rotate(-90 321 186.2)">50</text>
<text x="328.3" y="196.7">63</text>
<text x="353.6" y="196.7">448</text>
<text x="387" y="196.7">448</text>
<text x="420.4" y="196.7">448</text>
<text x="453.8" y="196.7">448</text>
<text x="487.2" y="196.7">448</text>
<text x="514.6" y="196.7">63</text>
<text x="90" y="201.4">1 218</text>
<text x="168.9" y="201.4">1 148</text>
<text x="278.6" y="204.3" transform="rotate(-90 278.6 204.3)">40</text>
<text x="48.2" y="211.4">10</text>
<text x="128.3" y="211.4">2 366</text>
<text x="213.9" y="211.4">10</text>
<text x="251.2" y="215.2">2 ø 18</text>
<text x="110.7" y="221.4">2 386 (PC200*75 x 2366)</text>
<text x="278.6" y="216.8" transform="rotate(-90 278.6 216.8)">160</text>
<text x="140.4" y="253">190</text>
<text x="251.2" y="254.8">2 ø 18</text>
<text x="278.6" y="255.2" transform="rotate(-90 278.6 255.2)">40</text>
<text x="47.5" y="265.3" transform="rotate(-90 47.5 265.3)">10</text>
<text x="121.3" y="264.2" transform="rotate(-90 121.3 264.2)">10</text>
<text x="278.6" y="267.6" transform="rotate(-90 278.6 267.6)">160</text>
<text x="65.9" y="270.3">177</text>
<text x="261.5" y="277.1">38</text>
<text x="273.2" y="277.1">38</text>
<text x="121.3" y="295.2" transform="rotate(-90 121.3 295.2)">35</text>
<text x="155.8" y="295.7">2 ø 18</text>
<text x="41.5" y="302" transform="rotate(-90 41.5 302)">68</text>
<text x="115.3" y="302" transform="rotate(-90 115.3 302)">70</text>
<text x="47.5" y="308.8" transform="rotate(-90 47.5 308.8)">15</text>
<text x="66" y="306.9">P7</text>
<text x="89.5" y="308.8" transform="rotate(-90 89.5 308.8)">15</text>
<text x="121.3" y="308.9" transform="rotate(-90 121.3 308.9)">35</text>
<text x="138.3" y="307">P2</text>
<text x="54.8" y="313.9">15</text>
<text x="71" y="316.9">15</text>
<text x="128.6" y="316.9">35</text>
<text x="140.4" y="316.9">120</text>
<text x="154.3" y="316.9">35</text>
<text x="431" y="389">COTSWOLD CHECKERS</text>
<text x="431" y="393.5">YARD STEEL STAIR</text>
<text x="431" y="398.5">Cotswold Estate, Hillcrest, Durban KZN</text>
<text x="566.8" y="400.5">PSM 25179</text>
</g>
<g font-size="3.3">
<text x="11" y="18">Phase 1</text>
<text x="44.5" y="18">1</text>
<text x="466.5" y="13.5">General Notes: All steelwork to comply with SANS 2001:CS1 &amp; SANS 1921-3</text>
<text x="489.5" y="17.5">All welds 6mm continuous fillet welds unless noted otherwise</text>
<text x="489.5" y="21.5">Mark assembly at position shown for correct site orientation</text>
<text x="121.5" y="168.6">P6</text>
<text x="137" y="169">P7</text>
<text x="257.9" y="204.2">P2</text>
<text x="257.9" y="265.8">P2</text>
<text x="11.5" y="382">Material list for 1 Stringer assembly marked A14 - only 1 is required</text>
<text x="576.3" y="381.7">J.P.R</text>
<text x="568.8" y="385">1:10</text>
<text x="577.6" y="385">1:15</text>
<text x="21.7" y="390.5">M17</text>
<text x="24.1" y="395">P2</text>
<text x="33.1" y="390.5">1</text>
<text x="33.1" y="395">2</text>
<text x="37" y="390.5">PC200*75</text>
<text x="37" y="395">FL10*70</text>
<text x="73.4" y="390.5">2366 S355JR</text>
<text x="75.3" y="395">190 S355JR</text>
<text x="110.4" y="390.5">1.6</text>
<text x="110.4" y="395">0.1</text>
<text x="122.2" y="390.5">57.5</text>
<text x="124" y="395">2.1</text>
<text x="570" y="393">08.10.2025</text>
<text x="24.1" y="399.5">P6</text>
<text x="33.1" y="399.5">1</text>
<text x="37" y="399.5">FL10*130</text>
<text x="75.3" y="399.5">190 S355JR</text>
<text x="110.4" y="399.5">0.1</text>
<text x="124" y="399.5">1.9</text>
<text x="24.1" y="404">P7</text>
<text x="33.1" y="404">1</text>
<text x="37" y="404">PLT10*67.5</text>
<text x="75.3" y="404">177 S355JR</text>
<text x="110.4" y="404">0.0</text>
<text x="124" y="404">0.9</text>
<text x="298" y="405.5">1</text>
<text x="304.5" y="405.5">1 FOR CONSTRUCTION</text>
<text x="379.2" y="405.5">08.10.2025</text>
<text x="11" y="408.5">Total for this 1 assembly</text>
<text x="110.4" y="408.5">1.7</text>
<text x="122" y="408.5">62.5</text>
</g>
<g font-size="2.7">
<text x="10.5" y="9.5">Prepared using Tekla Structures® (www.tekla.com)</text>
<text x="11" y="13.5">Phase name</text>
<text x="41.6" y="13.5">Qty</text>
<text x="489" y="27.5">HARD STAMP</text>
<text x="533" y="27">QUALITY CONTROL</text>
<text x="513" y="33">NAME:</text>
<text x="513" y="38">DATE COMPLETE:</text>
<text x="513" y="43">CHECKED BY:</text>
<text x="513" y="48">RELEASE DATE</text>
<text x="586.5" y="61.5" transform="rotate(-90 586.5 61.5)">Model :- PSM 25179 - CW CHCKRS YARD STAIR R2</text>
<text x="260.7" y="173.7">Top View</text>
<text x="288.4" y="205.1" transform="rotate(-90 288.4 205.1)">Front View</text>
<text x="260.7" y="245.1">Top View</text>
<text x="246.1" y="271.4" transform="rotate(-90 246.1 271.4)">Front View</text>
<text x="22.1" y="386">Mark</text>
<text x="31.6" y="386">No</text>
<text x="37" y="386">Profile</text>
<text x="72.8" y="386">Length</text>
<text x="83" y="386">Grade</text>
<text x="102.9" y="386">Paint area</text>
<text x="122" y="386">Mass</text>
<text x="295.7" y="409">Rev</text>
<text x="301.3" y="409">Mark</text>
<text x="308" y="409">Revision Description</text>
<text x="388" y="409">Date</text>
<text x="4.5" y="414.5" transform="rotate(-90 4.5 414.5)">Tekla Structures</text>
</g>
<g font-size="2.4">
<text x="560.5" y="381.7">Drawn</text>
<text x="560.5" y="385">Scale</text>
<text x="560.5" y="389.7">Issued</text>
<text x="560.5" y="392.7">Revised</text>
<text x="560.7" y="396.7">Project Number</text>
<text x="430.3" y="402.7">Detailed by</text>
<text x="502.5" y="404">Office +27 31 2056906</text>
<text x="504" y="406.2">Cell +27 83 779 1091</text>
<text x="504.3" y="408.5">rowan@psmod.co.za</text>
</g>
<g font-size="2">
<text x="529.5" y="404.5">Assembly Drawing</text>
<text x="574.5" y="404.5">Rev</text>
</g>
</svg>
